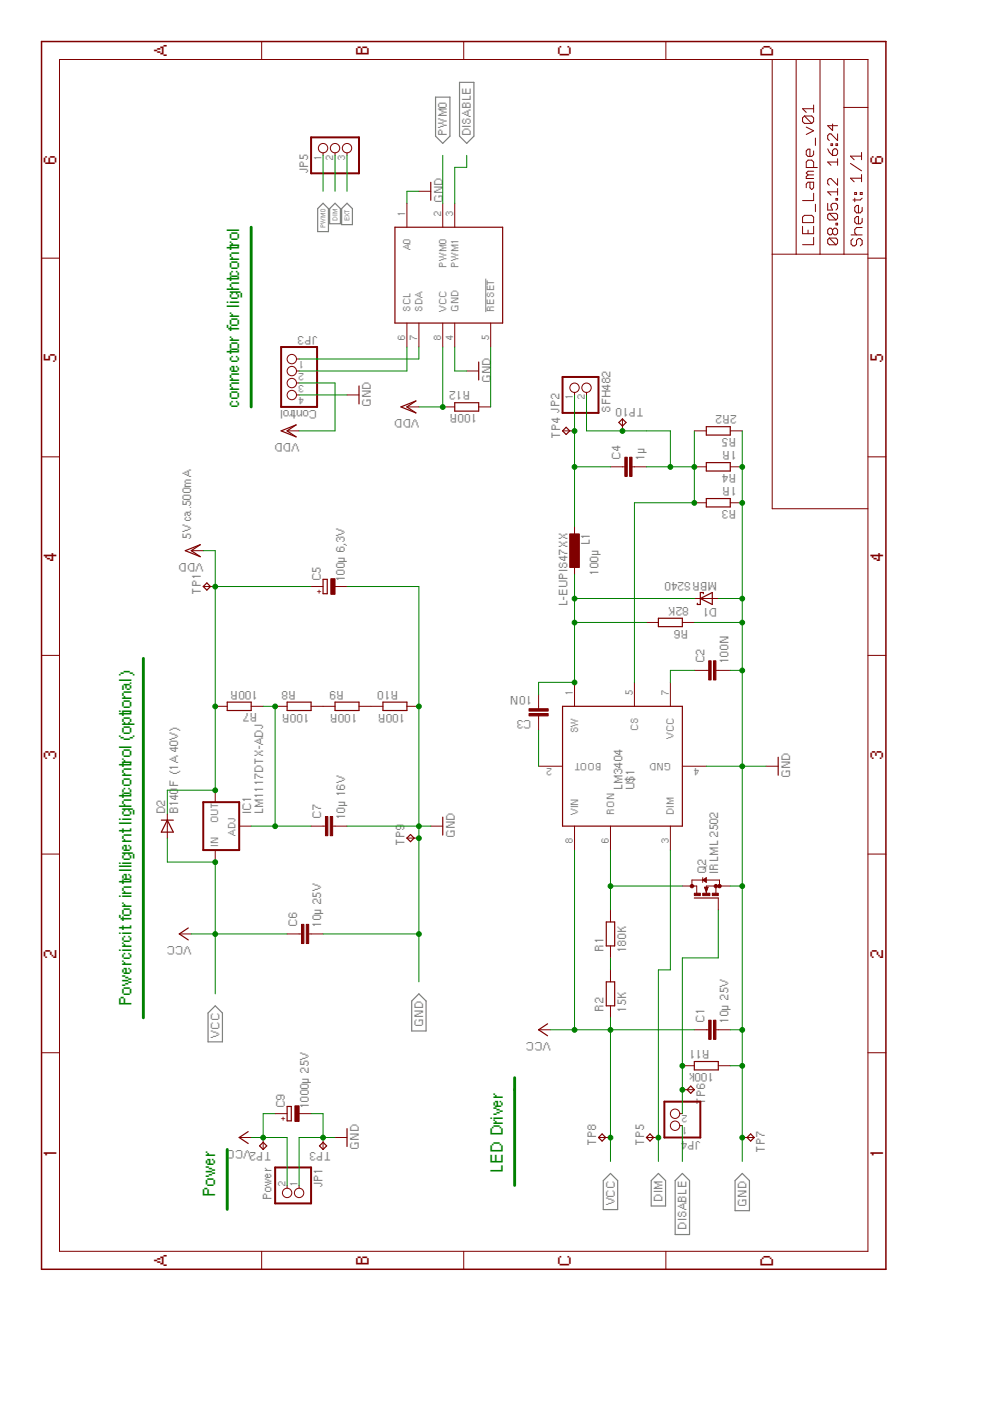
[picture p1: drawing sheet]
<svg xmlns="http://www.w3.org/2000/svg" width="210mm" height="297mm" viewBox="0 0 210 297" stroke-linecap="round" stroke-linejoin="round" font-family="sans-serif">
<path d="M103 59.1v7.1" fill="none" stroke="#808080" stroke-width=".21"/>
<path d="M97.4 17.5h3.1v11.4l-1.5 1.5-1.6-1.5zM92.4 20.6h3v8.3l-1.5 1.5-1.5-1.5zM67.4 44.2l1.1-1.1 1.1 1.1v4.9h-2.2zM69.9 44.2l1.1-1.1 1.2 1.1v3.2h-2.3zM72.4 44.2l1.2-1.1 1.1 1.1v3.4h-2.3zM45.6 213.3l1.6 1.5v6.1h-3.1v-6.1zM88.8 210.7l1.5 1.5v6.4h-3v-6.4zM129.4 248.8l1.6 1.5v6.2h-3.1v-6.2zM139.6 248.8l1.5 1.5v5.4h-3v-5.4zM144.7 248.8l1.5 1.5v11.4h-3v-11.4zM157.4 248.8l1.5 1.5v6.4h-3v-6.4z" fill="none" stroke="#808080" stroke-width=".25"/>
<g fill="none" stroke="#800000" stroke-width=".25">
<path d="M91.3 38.7v3.8M83.7 48.2h22.9v20.3h-22.9zM101.5 76.8v3.8M59.6 91.4l3.2-1.3-1.9 1.3 1.9 1.2zM76.1 81.8v3.8M85 86.3l3.2-1.3-1.9 1.3 1.9 1.2zM96.4 85.4h5.1v1.8h-5.1zM120 90.6l.8 .8-.8 .7-.7-.7zM131.2 89.6l.8-.8 .7 .8-.7 .7zM149.8 90.5h5v1.7h-5zM149.8 98.1h5v1.8h-5zM39.3 116.8l3.2-1.3-1.9 1.3 1.9 1.2z"/>
<path d="M149.8 105.7h5v1.8h-5zM43.1 124.4l.8-.8 .7 .8-.7 .7zM68.5 122.8h.9v3.1h-.9zM139.6 131.1h5.1v1.8h-5.1zM148.5 126.9l2.5-1.3v2.6zM149.1 125.9v-.3h-.6v2.6h-.7v-.3M48.2 148.9h5.1v1.7h-5.1zM60.9 148.9h5.1v1.7h-5.1zM71 148.9h5.1v1.7h-5.1zM81.2 148.9h5.1v1.7h-5.1zM119.3 149.8h25.4v25.4h-25.4zM34.2 173.9h2.5"/>
<path d="M35.5 173.9l1.2 2.5h-2.5zM87 176.9l.8 .8-.8 .8-.7-.8zM93.9 173.2v3.9M165 160.5v3.9M39.9 196.7l-1.9 1.3 1.9 1.3M128.5 195.5h1.8v5.1h-1.8zM147.2 190.4h5.1M149.2 186.6l.4-.3v.5zM149.8 188.7l-.3-.5h.5l-.2 .7M116.1 217.1l-1.9 1.2 1.9 1.3M128.5 208.2h1.8v5.1h-1.8zM52.6 239.9l-1.9 1.3 1.9 1.2"/>
<path d="M60.9 234.6h.9v3h-.9zM73.6 239.3v3.8M146.5 230.3l.7 .7-.7 .8-.8-.8zM147.2 225.1h5.1v1.7h-5.1zM55 243l.8-.8 .8 .8-.8 .7zM67.7 243l.8-.8 .8 .8-.8 .7zM127.7 240.4l.7 .8-.7 .7-.8-.7zM137.8 240.4l.8 .8-.8 .7-.7-.7zM159.2 240.4l.7 .8-.7 .7-.8-.7z"/>
</g>
<g fill="none" stroke="#800000" stroke-width=".21">
<path d="M12.6 12.6h171.4v252.7h-171.4zM55.5 8.8v3.8M98.3 8.8v3.8M141.2 8.8v3.8M163.7 12.6v95.3h20.3M168.8 12.6v41.3M173.9 12.6v41.3M178.9 12.6v41.3M68.5 32.4v.5M71 32.4v.5M73.6 32.4v.5M170.6 24.6h1.5l.4 .4v.8l-.4 .4"/>
<path d="M170.6 24.6l-.4 .4v.8l.4 .4h1.5M170.6 24.6l1.5 1.6M170.9 26.9l1.6 .8-1.6 .8M171.3 37.1l-.4 .4v.3h1.6M171.3 37.1h1.2M171.7 38.6v1.2l.4 .4 .4-.4v-1.2h-1.2l-.4 .4v.8M172.5 22.3v1.5M172.5 32v.8l-.4 .4h-.8l-.4-.4v-.8l.4-.4h.4v1.6M172.5 35.5v-1.1l-.4-.4h-.8l-.4 .4v1.1h2.4M172.5 36.3h-1.2l-.4 .4 .4 .4M172.5 23.1h-2.3l.7 .7M172.9 29.3v1.5"/>
<path d="M175.5 31.6l.3 .7 .7 .7M176.2 30.5h.3v.4h-.3zM176.5 31.9l.4-.3h.3l.4 .3v.7l-.4 .4h-.7zM176.5 26.3v1.4l-1-1.1h2.1M177.2 30.5h.4v.4h-.4zM177.6 37.9v1.4l-1.4-1.4h-.4l-.3 .3v.7l.3 .4M177.6 28.4v1.4l-1.4-1.4h-.4l-.3 .3v.7l.3 .4M177.6 33.7v1.4M177.6 40v1.4M177.6 34.4h-2.1l.7 .7M178.9 22.8h5.1M180.3 34.6l2.4 1.6"/>
<path d="M182.7 37.8h-2.4l.8 .7M182.7 32.3v1.6M182.7 37v1.5M182.7 33.1h-2.4l.8 .8M8.8 54.7h3.8M86.3 43.1v5.1M88.8 40.6h2.5M93.9 43.1v5.1M96.4 43.1v5.1M163.7 53.9h20.3M170.2 46l.4-.3h1.5l.4 .3v1.2h-2.3zM170.2 48v1.6h2.3v-1.6"/>
<path d="M171.3 48.8v.8M172.5 50.3v1.6h-2.3M172.5 41v1.5h-2.3M172.9 43.3v1.6M175.5 43.1v1.4h1l-.3-.7v-.3l.3-.4h.7l.4 .4v.7l-.4 .3M175.8 50.5l-.3 .3v.7l.3 .4h1.4M175.8 45.2l-.3 .4v.7l.3 .3h1.4M175.8 50.5h1.4l.4 .3v.7l-.4 .4M175.8 45.2h1.4l.4 .4v.7l-.4 .3M175.8 50.5l1.4 1.4M175.8 45.2l1.4 1.4M176.5 48.7l-.3-.3h-.4l-.3 .3v.7l.3 .4h.4l.3-.4"/>
<path d="M176.5 48.7l.4-.3h.3l.4 .3v.7l-.4 .4h-.3l-.4-.4M176.5 48.7v.7M177.2 42.1h.4v.3h-.4zM177.2 47.3h.4v.4h-.4zM177.6 40.7h-2.1l.7 .7M180.4 49.8h2.4M180.8 50.6l-.4 .4v.8l.4 .3h.4l.4-.3v-.8l.4-.4h.4l.4 .4v.8l-.4 .3M181.2 40.8h.4v.4h-.4zM181.2 42v.8M182.4 40.8h.4v.4h-.4zM182.8 42l-.4 .4h-1.6M182.8 44v.7l-.4 .4h-.8l-.4-.4v-.7l.4-.4h.4v1.5"/>
<path d="M182.8 46.3v.8l-.4 .4h-.8l-.4-.4v-.8l.4-.4h.4v1.6M182.8 48.2h-1.2l-.4 .4v.8l.4 .4M184 54.7h3.8M62.8 76.1h.6M62.8 78.7h.6M86.3 68.5v5.1M88.8 68.5v5.1M93.9 68.5v5.1M96.4 68.5v5.1M99 78.7h2.5M104 68.5v5.1M8.8 96.9h3.8"/>
<path d="M60.9 91.4h2.5M62.8 83.7h.6M62.8 81.2h.6M73.6 83.7h2.5M86.3 86.3h2.5M93.9 86.3h2.5M101.5 86.3h2.5M119.3 91.4h2.5M121.8 83.2v.5M124.4 83.2v.5M129.4 99h3.1M132 88.8v2.6"/>
<path d="M134 99h3.1M147.2 99h2.6M147.2 91.4h2.6M154.8 99h2.6M154.8 91.4h2.6M184 96.9h3.8M40.6 116.8h2.5M121.8 111.7v2.5M121.8 119.3v2.5M147.2 106.6h2.6M154.8 106.6h2.6M8.8 139h3.8"/>
<path d="M43.1 124.4h2.5M66 124.4h2.5M71 124.4h2.6M137.1 132h2.5M144.7 132h2.5M147.2 126.9h5.1M184 139h3.8M45.6 149.8h2.6M53.3 149.8h2.5M58.3 149.8h2.6M66 149.8h5M76.1 149.8h5.1"/>
<path d="M86.3 149.8h2.5M114.2 147.2v3.1M114.2 151.8v3M121.8 144.7v5.1M134.5 144.7v5.1M142.1 144.7v5.1M147.2 142.1h3.1M151.8 142.1h3M35.5 172.6v5.1M45.6 167.5v2.6M50.7 175.2h2.6M66 175.2h3"/>
<path d="M70.5 175.2h3.1M86.3 177.7h2.5M91.3 175.2h2.6M114.2 162.5h5.1M121.8 175.2v5M129.4 175.2v5M142.1 175.2v5M144.7 162.5h5.1M162.5 162.5h2.5M8.8 181.1h3.8M38 198h2.6M45.6 180.2v2.6"/>
<path d="M60.9 198h3M65.4 198h3.1M129.4 192.9v2.6M144.7 187.9h3v1.5M146.7 187.9v-1.3h5.8v1.3M149 186.6l.8-.5v1zM149 186.1v1M149.4 188.1h.7l-.3 1zM151.8 187.9v1.5M152.3 190.4v2.5M154.8 187.9h-5v1.5M184 181.1h3.8"/>
<path d="M114.2 218.3h2.5M129.4 200.6v2.5M129.4 205.6v2.6M129.4 213.3v2.5M147.2 218.3h3.1M151.8 218.3h3M8.8 223.2h3.8M58.3 236.1h2.6M63.4 236.1h2.6M144.1 236.1h.6M144.1 238.7h.6M144.7 226h2.5"/>
<path d="M144.7 231h2.5M152.3 226h2.5M184 223.2h3.8M50.7 241.2h2.6M55.8 241.2v2.5M60.9 251.3v.6M63.4 251.3v.6M68.5 241.2v2.5M71 241.2h2.6M126.9 241.2h2.5M137.1 241.2h2.5M157.4 241.2h2.5"/>
<path d="M55.5 265.3v3.8M98.3 265.3v3.8M141.2 265.3v3.8"/>
<circle cx="68.5" cy="31.4" r=".99"/>
<circle cx="71" cy="31.4" r=".99"/>
<circle cx="73.6" cy="31.4" r=".99"/>
<circle cx="61.9" cy="76.1" r=".99"/>
<circle cx="61.9" cy="78.7" r=".99"/>
<circle cx="61.9" cy="83.8" r=".99"/>
<circle cx="61.9" cy="81.2" r=".99"/>
<circle cx="121.8" cy="82.2" r=".99"/>
<circle cx="124.4" cy="82.2" r=".99"/>
<circle cx="143.1" cy="236.1" r=".99"/>
<circle cx="143.1" cy="238.7" r=".99"/>
<circle cx="60.9" cy="252.9" r=".99"/>
<circle cx="63.4" cy="252.9" r=".99"/>
</g>
<g fill="#800000" stroke="#800000" stroke-width=".21">
<path d="M151.3 216.3h.5v4.1h-.5z"/>
<path d="M150.3 216.3h.5v4.1h-.5z"/>
<path d="M151.3 140.1h.5v4.1h-.5z"/>
<path d="M150.3 140.1h.5v4.1h-.5z"/>
<path d="M112.2 150.3h4v.5h-4z"/>
<path d="M112.2 151.3h4v.5h-4z"/>
<path d="M147.2 189.4h1.3v.5h-1.3z"/>
<path d="M151 189.4h1.3v.5h-1.3z"/>
<path d="M149 189.4h1.5v.5h-1.5z"/>
<path d="M120.8 113.2h2v7.1h-2z"/>
<path d="M133.5 96.9h.5v4.1h-.5z"/>
<path d="M132.5 96.9h.5v4.1h-.5z"/>
<path d="M70.1 122.7h.9v3.3h-.9z"/>
<path d="M64.9 196h.5v4h-.5z"/>
<path d="M63.9 196h.5v4h-.5z"/>
<path d="M70 173.1h.5v4.1h-.5z"/>
<path d="M69 173.1h.5v4.1h-.5z"/>
<path d="M62.5 234.5h.9v3.3h-.9z"/>
</g>
<g fill="#800000" stroke="#800000" stroke-width=".21">
<circle cx="152.5" cy="187.9" r=".36"/>
<circle cx="151.8" cy="187.9" r=".36"/>
<circle cx="146.7" cy="187.9" r=".36"/>
</g>
<path d="M66 29.1h10.1v7.6h-10.1zM59.6 73.6h7.6v12.7h-7.6zM119.3 79.9h7.6v7.6h-7.6zM43.1 170.1h7.6v10.1h-7.6zM140.9 233.6h7.6v7.6h-7.6zM58.3 247.5h7.7v7.6h-7.7z" fill="none" stroke="#800000" stroke-width=".42"/>
<path d="M8.8 8.8h179v260.3h-179z" fill="none" stroke="#800000" stroke-width=".32"/>
<g fill="none" stroke="#008000" stroke-width=".21">
<path d="M68.5 32.9v7.7M71 32.9v7.7M73.6 32.9v7.7M93.9 32.9v10.2M99 32.9v2.6h-2.6v7.6M88.8 40.6h-2.5v2.5M86.3 73.6v5.1h-22.9M88.8 73.6v2.5h-25.4M93.9 73.6v12.7h-5.1M96.4 73.6v5.1h2.6M104 73.6v12.7M63.4 81.2h7.6v10.2h-7.6"/>
<path d="M63.4 83.7h10.2M121.8 83.7v28M121.8 99h7.6M124.4 83.7v7.7h17.7v7.6M137.1 99h10.1M147.2 91.4v15.2h-12.7v38.1M157.4 91.4v154.9M43.1 116.8h2.5v50.7h-10.1v5.1M45.6 124.4h20.4M73.6 124.4h15.2v83.8M121.8 121.8v22.9h-7.6v2.5M121.8 126.9h25.4"/>
<path d="M121.8 132h15.3M147.2 132h10.2M152.3 126.9h5.1M55.8 149.8h2.5v25.4M114.2 154.8v7.7M147.2 142.1h-5.1v2.6M154.8 142.1h2.6M35.5 177.7v5.1h10.1v27.9M53.3 175.2h12.7M73.6 175.2h17.7M149.8 162.5h12.7M40.6 198h20.3"/>
<path d="M68.5 198h20.3M121.8 180.2v38.1M129.4 180.2v12.7M129.4 187.9h15.3M142.1 180.2v25.4h-2.5v40.7M152.3 192.9v10.2h-7.6v33M154.8 187.9h2.6M116.7 218.3h30.5M129.4 203.1v2.5M129.4 215.8v30.5M154.8 218.3h2.6M58.3 236.1h-2.5v5.1"/>
<path d="M66 236.1h2.5v5.1M144.7 238.7v7.6M154.8 226h2.6M53.3 241.2h7.6v10.1M71 241.2h-7.6v10.1"/>
</g>
<g fill="#008000" stroke="#008000" stroke-width=".21">
<circle cx="129.4" cy="187.9" r=".51"/>
<circle cx="121.8" cy="144.7" r=".51"/>
<circle cx="121.8" cy="126.9" r=".51"/>
<circle cx="121.8" cy="132" r=".51"/>
<circle cx="121.8" cy="99" r=".51"/>
<circle cx="121.8" cy="91.4" r=".51"/>
<circle cx="142.1" cy="99" r=".51"/>
<circle cx="147.2" cy="99" r=".51"/>
<circle cx="147.2" cy="106.6" r=".51"/>
<circle cx="132" cy="91.4" r=".51"/>
<circle cx="58.3" cy="175.2" r=".51"/>
<circle cx="58.3" cy="149.8" r=".51"/>
<circle cx="68.5" cy="241.2" r=".51"/>
<circle cx="88.8" cy="149.8" r=".51"/>
<circle cx="88.8" cy="175.2" r=".51"/>
<circle cx="88.8" cy="198" r=".51"/>
<circle cx="88.8" cy="177.7" r=".51"/>
<circle cx="157.4" cy="218.4" r=".51"/>
<circle cx="157.4" cy="187.9" r=".51"/>
<circle cx="157.4" cy="99" r=".51"/>
<circle cx="157.4" cy="106.6" r=".51"/>
<circle cx="157.4" cy="126.9" r=".51"/>
<circle cx="157.4" cy="132" r=".51"/>
<circle cx="157.4" cy="142.2" r=".51"/>
<circle cx="157.4" cy="162.5" r=".51"/>
<circle cx="157.4" cy="226" r=".51"/>
<circle cx="157.4" cy="241.2" r=".51"/>
<circle cx="55.8" cy="241.2" r=".51"/>
<circle cx="45.6" cy="182.8" r=".51"/>
<circle cx="45.6" cy="198" r=".51"/>
<circle cx="129.4" cy="218.4" r=".51"/>
<circle cx="121.8" cy="218.4" r=".51"/>
<circle cx="129.4" cy="241.2" r=".51"/>
<circle cx="45.6" cy="124.4" r=".51"/>
<circle cx="45.6" cy="149.8" r=".51"/>
<circle cx="45.6" cy="167.6" r=".51"/>
<circle cx="93.9" cy="86.3" r=".51"/>
<circle cx="139.6" cy="241.2" r=".51"/>
<circle cx="144.7" cy="226" r=".51"/>
<circle cx="144.7" cy="231.1" r=".51"/>
</g>
<path d="M53.3 48.2v38.1M30.4 139.6v76.2M109.1 228.5v22.8M48.2 243.7v12.7" fill="none" stroke="#008000" stroke-width=".61"/>
<g font-size="3.7" fill="#800000">
<text x="35.3" y="11.9" transform="rotate(-90 35.3 11.9)">A</text>
<text x="78.2" y="11.9" transform="rotate(-90 78.2 11.9)">B</text>
<text x="121" y="12.1" transform="rotate(-90 121 12.1)">C</text>
<text x="163.9" y="12.1" transform="rotate(-90 163.9 12.1)">D</text>
<text x="12" y="34.7" transform="rotate(-90 12 34.7)">6</text>
<text x="187.2" y="34.7" transform="rotate(-90 187.2 34.7)">6</text>
<text x="12" y="76.8" transform="rotate(-90 12 76.8)">5</text>
<text x="187.2" y="76.8" transform="rotate(-90 187.2 76.8)">5</text>
<text x="12" y="118.9" transform="rotate(-90 12 118.9)">4</text>
<text x="187.2" y="118.9" transform="rotate(-90 187.2 118.9)">4</text>
<text x="12" y="161" transform="rotate(-90 12 161)">3</text>
<text x="187.2" y="161" transform="rotate(-90 187.2 161)">3</text>
<text x="12" y="203.1" transform="rotate(-90 12 203.1)">2</text>
<text x="187.2" y="203.1" transform="rotate(-90 187.2 203.1)">2</text>
<text x="12" y="245.2" transform="rotate(-90 12 245.2)">1</text>
<text x="187.2" y="245.2" transform="rotate(-90 187.2 245.2)">1</text>
<text x="35.3" y="268.4" transform="rotate(-90 35.3 268.4)">A</text>
<text x="78.2" y="268.4" transform="rotate(-90 78.2 268.4)">B</text>
<text x="121" y="268.5" transform="rotate(-90 121 268.5)">C</text>
<text x="163.9" y="268.5" transform="rotate(-90 163.9 268.5)">D</text>
</g>
<g font-size="3.6" fill="#008000">
<text x="50.7" y="86.3" transform="rotate(-90 50.7 86.3)">connector for lightcontrol</text>
<text x="27.9" y="213.2" transform="rotate(-90 27.9 213.2)">Powercircit for intelligent lightcontrol (optional)</text>
<text x="106.6" y="248.8" transform="rotate(-90 106.6 248.8)">LED Driver</text>
<text x="45.6" y="253.9" transform="rotate(-90 45.6 253.9)">Power</text>
</g>
<g font-size="2.5" fill="#808080">
<text x="94.8" y="28.9" transform="rotate(-90 94.8 28.9)">PWM0</text>
<text x="99.9" y="28.9" transform="rotate(-90 99.9 28.9)">DISABLE</text>
<text x="65.3" y="36.7" transform="rotate(-90 65.3 36.7)">JP5</text>
<text x="93.9" y="43.1" transform="rotate(-90 93.9 43.1)">GND</text>
<text x="67.2" y="71.2" transform="rotate(-180 67.2 71.2)">JP3</text>
<text x="99.7" y="83" transform="rotate(-180 99.7 83)">R12</text>
<text x="104" y="81.2" transform="rotate(-90 104 81.2)">GND</text>
<text x="67.2" y="87" transform="rotate(-180 67.2 87)">Control</text>
<text x="78.6" y="86.3" transform="rotate(-90 78.6 86.3)">GND</text>
<text x="88.8" y="88.8" transform="rotate(-180 88.8 88.8)">VDD</text>
<text x="101" y="87.8" transform="rotate(-180 101 87.8)">100R</text>
<text x="129.4" y="87.5" transform="rotate(-90 129.4 87.5)">SFH482</text>
<text x="136.3" y="86.5" transform="rotate(-180 136.3 86.5)">TP10</text>
<text x="156.1" y="88" transform="rotate(-180 156.1 88)">2R2</text>
<text x="63.4" y="93.9" transform="rotate(-180 63.4 93.9)">VDD</text>
<text x="118.8" y="92.9" transform="rotate(-90 118.8 92.9)">TP4 JP2</text>
<text x="156.1" y="95.7" transform="rotate(-180 156.1 95.7)">1R</text>
<text x="156.1" y="92.8" transform="rotate(-180 156.1 92.8)">R5</text>
<text x="131.6" y="97.4" transform="rotate(-90 131.6 97.4)">C4</text>
<text x="136.7" y="97.4" transform="rotate(-90 136.7 97.4)">1µ</text>
<text x="156.1" y="100.5" transform="rotate(-180 156.1 100.5)">R4</text>
<text x="156.1" y="103.3" transform="rotate(-180 156.1 103.3)">1R</text>
<text x="156.1" y="108.1" transform="rotate(-180 156.1 108.1)">R3</text>
<text x="40.6" y="114.2" transform="rotate(-90 40.6 114.2)">5V ca.500mA</text>
<text x="43.1" y="119.3" transform="rotate(-180 43.1 119.3)">VDD</text>
<text x="125.1" y="115.6" transform="rotate(-90 125.1 115.6)">L1</text>
<text x="42.6" y="125.9" transform="rotate(-90 42.6 125.9)">TP1</text>
<text x="68" y="123.2" transform="rotate(-90 68 123.2)">C5</text>
<text x="73.1" y="123.2" transform="rotate(-90 73.1 123.2)">100µ 6,3V</text>
<text x="126.9" y="121.8" transform="rotate(-90 126.9 121.8)">100µ</text>
<text x="152" y="123.5" transform="rotate(-180 152 123.5)">MBRS240</text>
<text x="120.3" y="128.6" transform="rotate(-90 120.3 128.6)">L-EUPIS47XX</text>
<text x="145.9" y="128.7" transform="rotate(-180 145.9 128.7)">82K</text>
<text x="152" y="128.8" transform="rotate(-180 152 128.8)">D1</text>
<text x="145.9" y="133.5" transform="rotate(-180 145.9 133.5)">R6</text>
<text x="149.4" y="140.6" transform="rotate(-90 149.4 140.6)">C2</text>
<text x="154.4" y="140.6" transform="rotate(-90 154.4 140.6)">100N</text>
<text x="54.5" y="146.5" transform="rotate(-180 54.5 146.5)">100R</text>
<text x="62.8" y="146.5" transform="rotate(-180 62.8 146.5)">R8</text>
<text x="72.9" y="146.5" transform="rotate(-180 72.9 146.5)">R9</text>
<text x="84.4" y="146.5" transform="rotate(-180 84.4 146.5)">R10</text>
<text x="112.7" y="147.6" transform="rotate(-180 112.7 147.6)">10N</text>
<text x="54.5" y="151.3" transform="rotate(-180 54.5 151.3)">R7</text>
<text x="65.5" y="151.3" transform="rotate(-180 65.5 151.3)">100R</text>
<text x="75.6" y="151.3" transform="rotate(-180 75.6 151.3)">100R</text>
<text x="85.8" y="151.3" transform="rotate(-180 85.8 151.3)">100R</text>
<text x="112.7" y="152.7" transform="rotate(-180 112.7 152.7)">C3</text>
<text x="37.8" y="166.9" transform="rotate(-90 37.8 166.9)">F (1A 40V)</text>
<text x="132" y="167.5" transform="rotate(-90 132 167.5)">LM3404</text>
<text x="134.5" y="167.5" transform="rotate(-90 134.5 167.5)">U$1</text>
<text x="167.5" y="165" transform="rotate(-90 167.5 165)">GND</text>
<text x="35" y="172.6" transform="rotate(-90 35 172.6)">D2</text>
<text x="37.8" y="172.6" transform="rotate(-90 37.8 172.6)">B140</text>
<text x="53.3" y="172.6" transform="rotate(-90 53.3 172.6)">IC1</text>
<text x="55.8" y="172.6" transform="rotate(-90 55.8 172.6)">LM1117DTX-ADJ</text>
<text x="68.1" y="173.6" transform="rotate(-90 68.1 173.6)">C7</text>
<text x="73.2" y="173.6" transform="rotate(-90 73.2 173.6)">10µ 16V</text>
<text x="85.8" y="179.2" transform="rotate(-90 85.8 179.2)">TP9</text>
<text x="96.4" y="177.7" transform="rotate(-90 96.4 177.7)">GND</text>
<text x="149.7" y="185.3" transform="rotate(-90 149.7 185.3)">Q2</text>
<text x="152.3" y="185.3" transform="rotate(-90 152.3 185.3)">IRLML 2502</text>
<text x="63" y="196.5" transform="rotate(-90 63 196.5)">C6</text>
<text x="68.1" y="196.5" transform="rotate(-90 68.1 196.5)">10µ 25V</text>
<text x="40.6" y="200.6" transform="rotate(-180 40.6 200.6)">VCC</text>
<text x="127.9" y="201.8" transform="rotate(-90 127.9 201.8)">R1</text>
<text x="132.7" y="201.8" transform="rotate(-90 132.7 201.8)">180K</text>
<text x="127.9" y="214.5" transform="rotate(-90 127.9 214.5)">R2</text>
<text x="132.7" y="214.5" transform="rotate(-90 132.7 214.5)">15K</text>
<text x="46.5" y="220" transform="rotate(-90 46.5 220)">VCC</text>
<text x="89.7" y="217.7" transform="rotate(-90 89.7 217.7)">GND</text>
<text x="116.7" y="220.9" transform="rotate(-180 116.7 220.9)">VCC</text>
<text x="149.4" y="216.8" transform="rotate(-90 149.4 216.8)">C1</text>
<text x="154.4" y="216.8" transform="rotate(-90 154.4 216.8)">10µ 25V</text>
<text x="150.4" y="222.7" transform="rotate(-180 150.4 222.7)">R11</text>
<text x="151.2" y="227.5" transform="rotate(-180 151.2 227.5)">100k</text>
<text x="60.4" y="235" transform="rotate(-90 60.4 235)">C9</text>
<text x="65.5" y="235" transform="rotate(-90 65.5 235)">1000µ 25V</text>
<text x="149.5" y="234" transform="rotate(-90 149.5 234)">TP6</text>
<text x="57.3" y="244.2" transform="rotate(-180 57.3 244.2)">TP2VCC</text>
<text x="70" y="244.2" transform="rotate(-180 70 244.2)">TP3</text>
<text x="76.1" y="243.7" transform="rotate(-90 76.1 243.7)">GND</text>
<text x="126.4" y="242.7" transform="rotate(-90 126.4 242.7)">TP8</text>
<text x="136.5" y="242.7" transform="rotate(-90 136.5 242.7)">TP5</text>
<text x="148.5" y="241.8" transform="rotate(-180 148.5 241.8)">JP4</text>
<text x="162.2" y="244.2" transform="rotate(-90 162.2 244.2)">TP7</text>
<text x="68.4" y="251.7" transform="rotate(-90 68.4 251.7)">JP1</text>
<text x="57.6" y="254.5" transform="rotate(-90 57.6 254.5)">Power</text>
<text x="130.3" y="255.6" transform="rotate(-90 130.3 255.6)">VCC</text>
<text x="140.5" y="254.8" transform="rotate(-90 140.5 254.8)">DIM</text>
<text x="158.3" y="255.8" transform="rotate(-90 158.3 255.8)">GND</text>
<text x="145.6" y="260.8" transform="rotate(-90 145.6 260.8)">DISABLE</text>
</g>
<g font-size="2.1" fill="#808080">
<text x="68.1" y="33.9" transform="rotate(-90 68.1 33.9)">1</text>
<text x="70.7" y="33.9" transform="rotate(-90 70.7 33.9)">2</text>
<text x="73.2" y="33.9" transform="rotate(-90 73.2 33.9)">3</text>
<text x="85.9" y="45.8" transform="rotate(-90 85.9 45.8)">1</text>
<text x="93.5" y="45.8" transform="rotate(-90 93.5 45.8)">2</text>
<text x="96.1" y="45.8" transform="rotate(-90 96.1 45.8)">3</text>
<text x="87" y="53.1" transform="rotate(-90 87 53.1)">A0</text>
<text x="94.6" y="56.8" transform="rotate(-90 94.6 56.8)">PWM0</text>
<text x="97.2" y="56.8" transform="rotate(-90 97.2 56.8)">PWM1</text>
<text x="85.9" y="72" transform="rotate(-90 85.9 72)">6</text>
<text x="87" y="66.2" transform="rotate(-90 87 66.2)">SCL</text>
<text x="88.4" y="72" transform="rotate(-90 88.4 72)">7</text>
<text x="89.6" y="66.2" transform="rotate(-90 89.6 66.2)">SDA</text>
<text x="93.5" y="72" transform="rotate(-90 93.5 72)">8</text>
<text x="94.6" y="66.2" transform="rotate(-90 94.6 66.2)">VCC</text>
<text x="96.1" y="72" transform="rotate(-90 96.1 72)">4</text>
<text x="97.2" y="66.2" transform="rotate(-90 97.2 66.2)">GND</text>
<text x="103.7" y="72" transform="rotate(-90 103.7 72)">5</text>
<text x="104.8" y="66.2" transform="rotate(-90 104.8 66.2)">RESET</text>
<text x="64.4" y="76.5" transform="rotate(-180 64.4 76.5)">1</text>
<text x="64.4" y="79" transform="rotate(-180 64.4 79)">2</text>
<text x="64.4" y="81.5" transform="rotate(-180 64.4 81.5)">3</text>
<text x="64.4" y="84.1" transform="rotate(-180 64.4 84.1)">4</text>
<text x="121.5" y="84.7" transform="rotate(-90 121.5 84.7)">1</text>
<text x="124" y="84.7" transform="rotate(-90 124 84.7)">2</text>
<text x="121.5" y="147.4" transform="rotate(-90 121.5 147.4)">1</text>
<text x="134.2" y="147.4" transform="rotate(-90 134.2 147.4)">5</text>
<text x="141.8" y="147.4" transform="rotate(-90 141.8 147.4)">7</text>
<text x="122.6" y="155.5" transform="rotate(-90 122.6 155.5)">SW</text>
<text x="135.3" y="155.1" transform="rotate(-90 135.3 155.1)">CS</text>
<text x="127.5" y="161.7" transform="rotate(-180 127.5 161.7)">BOOT</text>
<text x="142.3" y="161.7" transform="rotate(-180 142.3 161.7)">GND</text>
<text x="142.9" y="156.6" transform="rotate(-90 142.9 156.6)">VCC</text>
<text x="116.9" y="162.8" transform="rotate(-180 116.9 162.8)">2</text>
<text x="148.2" y="162.8" transform="rotate(-180 148.2 162.8)">4</text>
<text x="122.6" y="172.8" transform="rotate(-90 122.6 172.8)">VIN</text>
<text x="130.2" y="172.8" transform="rotate(-90 130.2 172.8)">RON</text>
<text x="142.9" y="172.8" transform="rotate(-90 142.9 172.8)">DIM</text>
<text x="46.3" y="179.6" transform="rotate(-90 46.3 179.6)">IN</text>
<text x="46.3" y="174.5" transform="rotate(-90 46.3 174.5)">OUT</text>
<text x="50" y="177.2" transform="rotate(-90 50 177.2)">ADJ</text>
<text x="121.5" y="178.7" transform="rotate(-90 121.5 178.7)">8</text>
<text x="129.1" y="178.7" transform="rotate(-90 129.1 178.7)">6</text>
<text x="141.8" y="178.7" transform="rotate(-90 141.8 178.7)">3</text>
<text x="145.6" y="239" transform="rotate(-180 145.6 239)">1</text>
<text x="145.6" y="236.5" transform="rotate(-180 145.6 236.5)">2</text>
<text x="60.5" y="251.5" transform="rotate(-90 60.5 251.5)">2</text>
<text x="63.1" y="251.5" transform="rotate(-90 63.1 251.5)">1</text>
</g>
<g font-size="1.8" fill="#800000">
<text x="68.1" y="124.9" transform="rotate(-180 68.1 124.9)">+</text>
<text x="60.5" y="236.7" transform="rotate(-180 60.5 236.7)">+</text>
</g>
<g font-size="1.4" fill="#808080">
<text x="71.5" y="46.8" transform="rotate(-90 71.5 46.8)">DIM</text>
<text x="74.1" y="47" transform="rotate(-90 74.1 47)">EXT</text>
<text x="69" y="48.4" transform="rotate(-90 69 48.4)">PWM0</text>
</g>
</svg>
